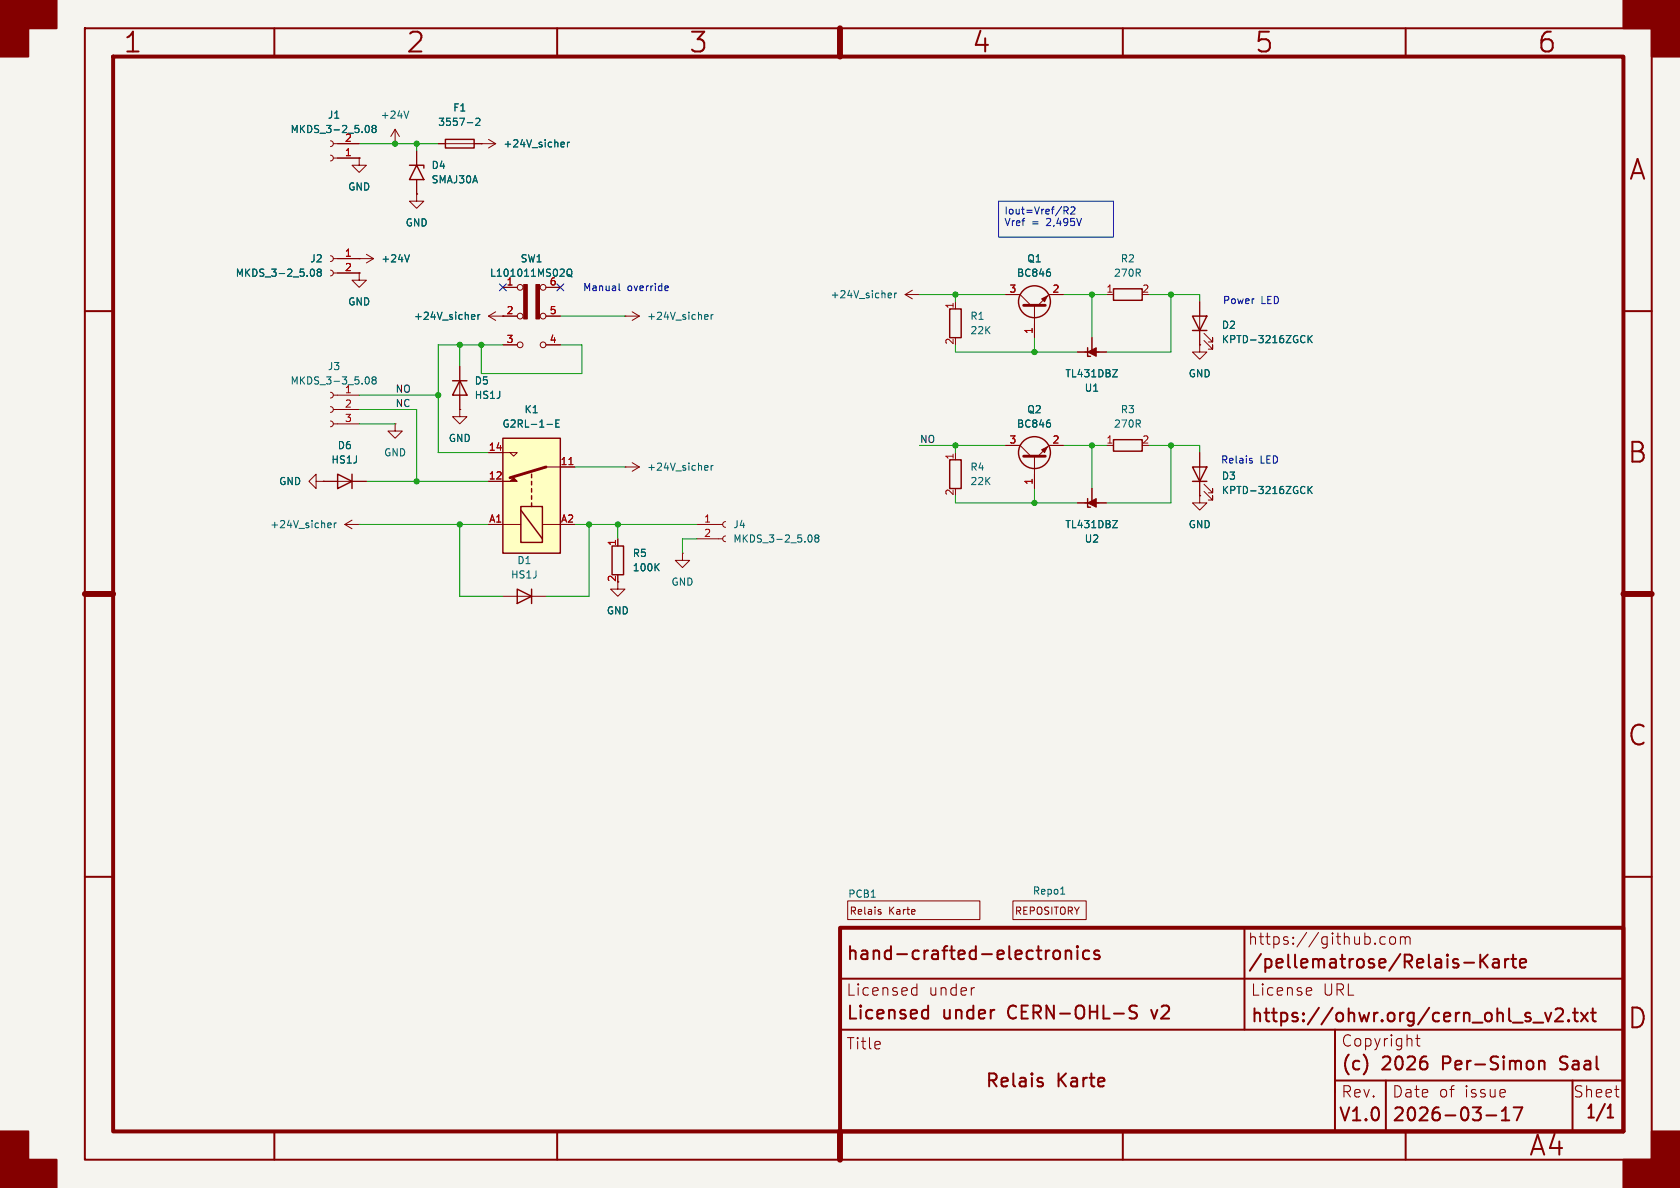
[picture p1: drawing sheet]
<svg xmlns="http://www.w3.org/2000/svg" width="297mm" height="210mm" viewBox="0 0 297 210" stroke-linecap="round" stroke-linejoin="round" font-family="sans-serif">
<path d="M0 0h297v210h-297z" fill="#f5f4ef" stroke="#f5f4ef" stroke-width=".18"/>
<g fill="none" stroke="#840000" stroke-width=".35">
<path d="M15 5h277v200h-277zM48.5 5v5M98.5 5v5M148.5 5v5M198.5 5v5M248.5 5v5M15 55h5M287 55h5M15 105h5M287 105h5M15 155h5M287 155h5"/>
<path d="M148.5 173h138.5M163.2 179.9l.2 .2 .7-.2M163.2 178.6l.2-.1 .7 .1M164.1 177.8v2.3M184.9 168v1.6M185.5 168a.59 .59 0 0 0-.6 .5M186.4 168.1a.62 .62 0 0 1 1 .4v.6a.62 .62 0 0 1-.6 .5 .62 .62 0 0 1-.6-.5v-.6zM188.4 168.2a.57 .57 0 0 1 1 .1v1.3M188.4 168v1.6M190.5 167.3v.2M190.5 168v1.6M190.5 167.3l-.1 .1 .1 .1"/>
<path d="M190.5 167.3l.1 .1-.1 .1M192.6 168.1l-.7-.1-.4 .5v.6l.2 .3 .2 .2 .7-.2M194.3 168.1l-.5-.1-.4 .3 .1 .4 .8 .2 .1 .2-.1 .3-.2 .2-.7-.2M201 177.9l-.9-.1a.56 .56 0 0 0-.4 .5 .56 .56 0 0 0 .4 .5 .84 .84 0 0 1 .9 .6 .59 .59 0 0 1-.4 .7l-.9-.2M203.5 178.5l.6 1.6M220 164v18M258.8 170.2h1.8M261.7 168.8v2.3M262 169.7l1 1.4M263 168.8l-1.3 1.3M264 169.6l.2-.1 .7 .1 .1 .2v1.3M265 170.1l-.8 .1a.45 .45 0 0 0-.3 .4 .45 .45 0 0 0 .3 .5l.8-.2"/>
<path d="M266.1 169.5v1.6M266.7 169.5a.59 .59 0 0 0-.6 .5M267.2 169.5h.8M267.5 168.8v1.9l.1 .2 .4 .2M268.7 170.3l1.1-.2-.1-.5-.7-.1-.3 .3 .1 1.1 .2 .2 .7-.2M270 179.8l.5 .1 .1 .3-.3 .4h-.4M270 179l.5 .1M273.1 179l.6 1.6 .5-1.6M275 178.5l.3-.2h.6a.62 .62 0 0 1 .3 .9l-1.3 1.4h1.4M278.1 179h.9M278.4 178.3v1.9l.1 .2 .5 .2M279.5 179l1.2 1.6"/>
<path d="M280.7 179l-1.2 1.6M281.3 179h.8M281.6 178.3v1.9l.1 .2 .4 .2M148.5 182h138.5M183.7 191.3l.6 .1 .1 .3-.3 .4h-.5M183.7 190.5l.6 .1M236 191h51M236 182v18M241.6 187.4l.1 .6-.1 .9M245 191v9M262.8 197.2h1.7M265.5 198.1h1.3"/>
<path d="M265.5 196.4l.7-.6v2.3M267.6 195.8h1.5l-1 2.3M271.1 180.8h1.7M272.1 187.5v1.6M272.1 187.7a.57 .57 0 0 1 1 .1v1.3M275.8 188.9l.3 .2M276 186.9a.53 .53 0 0 0 0 .8M277.3 180.3l.1 .1-.1 .2M277.3 180.3l-.1 .1 .1 .2M277.3 180.3v.3M278 191v9M284.2 197.6h1"/>
<path d="M284.2 195.9l.5-.6v2.3M48.5 200v5M98.5 200v5M148.5 200v5M198.5 200v5M248.5 200v5"/>
</g>
<path d="M20 10h267v190h-267zM148.5 164h138.5v36h-138.5z" fill="none" stroke="#840000" stroke-width=".7"/>
<path d="M148.5 5v5M15 105h5M287 105h5M148.5 200v5" fill="none" stroke="#840000" stroke-width="1.1"/>
<g fill="#840000" stroke="#840000" stroke-width=".35">
<path d="M0 0h10v5h-5v5h-5z"/>
<path d="M0 200h5v5h5v5h-10z"/>
<path d="M287 0h10v10h-5v-5h-5z"/>
<path d="M292 200h5v10h-10v-5h5z"/>
</g>
<g fill="none" stroke="#840000" stroke-width=".18">
<path d="M58.4 27.4l.4 .2 .1 .3-.1 .4-.4 .1M58.4 24.9l.4 .1 .1 .4-.1 .4-.4 .1M58.9 25.4h4.6M58.9 27.9h4.6M63.5 27.9v1.3h-1.3l1.3 1.3 1.3-1.3h-1.3M63.5 27.9h.1M69.8 25.4h.1M69.8 22.9l.8 1.2M69.8 22.9l-.7 1.2M69.8 22.9v2.5M73.7 34.3v1.3h-1.3l1.3 1.2 1.2-1.2h-1.2M73.7 34.3h.1"/>
<path d="M73.7 26.7v2.5M73.7 31.8v2.5M77.5 25.4h10.1M85.1 25.4h.1M86.4 24.6l1.2 .8M87.6 25.4l-1.2 .8M58.4 45.2l.4 .2 .1 .3-.1 .4-.4 .1M58.4 47.8l.4 .1 .1 .4-.1 .3-.4 .2M58.9 45.7h7.1M58.9 48.3h4.6M63.5 45.7h.1M63.5 48.3v1.2h-1.3l1.3 1.3 1.3-1.3h-1.3"/>
<path d="M63.5 48.3h.1M64.8 45l1.2 .7M66 45.7l-1.2 .8M86.4 55.9h5M86.4 55.9l1.2 .7M87.6 55.1l-1.2 .8M88.9 50.8h2.5M96.5 50.8h2.6M96.5 55.9h2.6M110.5 55.9h.1M110.5 55.9h2.5M111.8 55.1l1.2 .8"/>
<path d="M113 55.9l-1.2 .7M58.4 69.3l.4 .2 .1 .4-.1 .3-.4 .2M58.4 71.9l.4 .1 .1 .4-.1 .3-.4 .2M58.4 74.4l.4 .2 .1 .3-.1 .4-.4 .1M58.9 69.9h4.6M58.9 72.4h4.6M58.9 74.9h4.6M69.8 74.9v1.3h1.3l-1.3 1.3-1.2-1.3h1.2M69.8 74.9h.1M81.3 72.4v1.3h1.2l-1.2 1.2-1.3-1.2h1.3M81.3 72.4h.1M81.3 64.8v7.6"/>
<path d="M88.9 61h2.5M96.5 61h2.6M55.9 85.1v-1.3l-1.3 1.3 1.3 1.3v-1.3h1.2M57.1 85.1h.1M57.1 85.1h7.7M61 92.7h2.5M61 92.7l1.2 .8M62.2 91.9l-1.2 .8M63.5 92.7h.1M109.2 95.3v1.2M110.5 82.6h.1M110.5 82.6h2.5"/>
<path d="M111.8 81.8l1.2 .8M113 82.6l-1.2 .7M120.6 97.8v1.3h-1.2l1.2 1.2 1.3-1.2h-1.3M120.6 97.8h.1M123.2 92.7h4.6M123.2 95.3h4.6M128.3 92.2l-.4 .2-.1 .3 .1 .4 .4 .1M128.3 94.7l-.4 .2-.1 .4 .1 .3 .4 .2M109.2 102.9v1.2h-1.3l1.3 1.3 1.3-1.3h-1.3M161.3 175.8l.2 .1 .6-.1M161.3 174.7l.2-.1 .6 .1M162.1 173.9v2"/>
<path d="M172.1 174.6h.2M231.2 174.6l.6 .1 .1 .4-1 .2M231.8 175.8l-.6 .1M244.9 165.7l-.6-.1-.3 .4v.5l.1 .3 .2 .1 .6-.1M245.8 165.8a.54 .54 0 0 1 .5-.2 .54 .54 0 0 1 .4 .4v.5a.54 .54 0 0 1-.5 .4 .54 .54 0 0 1-.5-.4zM247.6 165.8a.5 .5 0 0 1 .8 .1M247.6 165.6v1.3M248.4 165.9l.3-.3 .5 .1 .1 1.2M248.4 165.9v1M250.3 183.6h.7M250.6 182.9v1.7l.1 .2 .3 .1M285.5 192.6h.7"/>
<path d="M286 193.9h.2"/>
<circle cx="91.9" cy="50.8" r=".51"/>
<circle cx="91.9" cy="55.9" r=".51"/>
<circle cx="96" cy="55.9" r=".51"/>
<circle cx="96" cy="50.8" r=".51"/>
<circle cx="91.9" cy="61" r=".51"/>
<circle cx="96" cy="61" r=".51"/>
</g>
<g fill="none" stroke="#006464" stroke-width=".18">
<path d="M72.3 19.6l-.5 1.3M64.9 22.2a.68 .68 0 0 1 .4 .6 .68 .68 0 0 1-.4 .6M66 22.7l-.2-.2 .2-.3h.3l.2 .2-.2 .3M66 22.7l-.2 .3v.3l.2 .1h.4l.1-.2v-.2l-.2-.3M66 22.7h.3M82.6 21.7h1M84.1 21l.5-.1 .2 .4-.7 .9h.7M99.4 25.1l.3 .1 .1 .2-.6 .2M99.7 25.9l-.3 .1M100.3 25.1v.9M100.7 25.1l-.4 .3M55.2 47.6a.68 .68 0 0 1 .4 .6 .68 .68 0 0 1-.4 .6"/>
<path d="M56.3 48.1l-.2-.2 .2-.3h.3l.2 .2-.2 .3M56.3 48.1l-.2 .3v.3l.2 .1h.4l.1-.2v-.2l-.2-.3M56.3 48.1h.3M72.4 45l-.4 1.3M83.5 55.6l.4 .1 .1 .2-.7 .1M83.9 56.4l-.4 .1M84.5 55.6v.9M84.9 55.6l-.4 .3M100.3 47.8l.2-.2a.43 .43 0 0 1 .6 .4v.4a.42 .42 0 0 1-.4 .5 .42 .42 0 0 1-.5-.5zM100.5 48.5l.6 .5M124.8 55.6l.3 .1 .1 .2-.6 .1M125.1 56.4l-.3 .1"/>
<path d="M125.7 55.6v.9M126.1 55.6l-.4 .3M64.9 66.6a.68 .68 0 0 1 .4 .7 .68 .68 0 0 1-.4 .6M66 67.2l-.2-.3 .2-.3h.3l.2 .3-.2 .3M66 67.2l-.2 .2v.4l.2 .1 .4-.1 .1-.2v-.2l-.2-.2M66 67.2h.3M58.1 92.4l.4 .1 .1 .2-.7 .2M58.5 93.2l-.4 .1M59.1 92.4v.9M59.5 92.4l-.4 .3M116.5 99.6l-.7 .8M124.8 82.3h.3l.1 .3-.6 .1"/>
<path d="M125.1 83.1h-.3M125.7 82.3v.8M126.1 82.3l-.4 .2M143.1 94.6a.68 .68 0 0 1 .5 .6 .68 .68 0 0 1-.5 .6M144.3 95.1l-.3-.2 .3-.3h.2l.3 .2-.3 .3M144.3 95.1l-.3 .2 .1 .4 .2 .1h.3l.2-.2v-.3l-.3-.2M144.3 95.1h.2M116 100.2l.5 .7"/>
</g>
<path d="M72.4 29.2h2.5v.5M73.7 29.2l1.2 2.6h-2.5zM78.7 24.6h5.1v1.6h-5.1zM80 67.3h2.5M81.3 67.3l1.2 2.6h-2.5zM59.7 83.8l2.5 1.3-2.5 1.3zM62.2 83.8v2.6M108.2 96.5h2v5.1h-2z" fill="none" stroke="#840000" stroke-width=".25"/>
<g fill="#840000" stroke="#840000" stroke-width=".18">
<path d="M92.6 50.3h.6v6.1h-.6z"/>
<path d="M94.7 50.3h.7v6.1h-.7z"/>
</g>
<path d="M88.9 77.5h10.2v20.3h-10.2z" fill="#ffffc2"/>
<g fill="none" stroke="#840000" stroke-width=".18">
<path d="M59.7 25.4h3.8M59.7 27.9h3.8M63.5 27.9h.1M73.7 34.3h.1M73.7 26.7v2.5M73.7 31.8v2.5M77.5 25.4h1.2M83.8 25.4h1.3M85.1 25.4h.1M59.7 45.7h3.8M59.7 48.3h3.8M63.5 48.3h.1"/>
<path d="M63.5 45.7h.1M88.9 50.8h2.5M88.9 55.9h2.5M96.5 50.8h2.6M96.5 55.9h2.6M160 52.1l1.3 .7M160 52.1h2.6M161.3 51.3l-1.3 .8M162.6 52.1h.1M168.9 53.3v1.3M177.8 52.1h2.5l1.9 1.9M182.9 54v5.7"/>
<path d="M188 52.1h-2.6l-1.9 1.9M193 59.7v2.5M195.6 52.1h1.2M212.1 53.3v7.7M212.9 58.9l1.5 1.6v-.8v.8h-.8M81.3 72.4h.1M81.3 64.8v2.5M81.3 69.9v2.5M88.9 61h2.5M96.5 61h2.6M177.8 78.7h2.5l1.9 1.9M188 78.7h-2.6l-1.9 1.9"/>
<path d="M190.5 62.2h5.1M191.8 62.2h2.5M195.6 78.7h1.2M212.1 61v1.2h-1.3l1.3 1.3 1.3-1.3h-1.3M212.1 61h.1M212.9 60.2l1.5 1.5v-.7v.7h-.8M57.1 85.1h.1M57.1 85.1h2.6M62.2 85.1h2.6M86.4 80h5l-.6 .6-.6-.6M86.4 92.7h5.7M86.4 85.1h2.5"/>
<path d="M95.9 92.7h3.2M96.5 82.6h5.1M109.2 95.3v1.2M168.9 80v1.3M182.9 80.6v5.8M190.5 88.9h5.1M191.8 88.9h2.5M193 86.4v2.5M212.1 87.6v1.3h-1.3l1.3 1.3 1.3-1.3h-1.3M212.1 87.6h.1M212.1 80v7.6M212.9 86.9l1.5 1.5v-.8v.8h-.8"/>
<path d="M212.9 85.6l1.5 1.5v-.7v.7h-.8M88.9 105.4h7.6M149.9 159.3h23.3v3.3h-23.3zM179.1 159.3h12.9v3.3h-12.9zM155.4 161.2l.3 .1 .1 .1-.2 .2h-.2M155.4 160.8h.3"/>
</g>
<g fill="none" stroke="#840000" stroke-width=".25">
<path d="M167.9 54.6h2v5.1h-2zM196.8 51.1h5.1v2h-5.1zM210.8 55.9h2.6l-1.3 2.5zM210.8 58.4h2.6M88.9 77.5h10.2v20.3h-10.2zM192.3 61.5v1.5h.5M196.8 77.7h5.1v2.1h-5.1zM92.1 89.5h3.8v6.4h-3.8zM92.1 90.2l3.8 5.1M94 83.8v.7M94 85.1v.6M94 86.4v.6"/>
<path d="M94 87.6v.7M94 88.9v.6M167.9 81.3h2v5.1h-2zM192.3 88.1v1.6h.5M210.8 82.6h2.6l-1.3 2.5zM210.8 85.1h2.6M91.4 104.1l2.6 1.3-2.6 1.3zM94 104.1v2.6"/>
<circle cx="182.9" cy="53.3" r="2.82"/>
<circle cx="182.9" cy="80" r="2.82"/>
</g>
<g fill="#840000" stroke="#840000" stroke-width=".18">
<path d="M88.9 85.1h1.3l.6-.6 .6 .6z"/>
<path d="M184.1 79.5l1.1-.5-.5 1z"/>
<path d="M192.3 88.9l1.5-.8v1.6z"/>
<path d="M184.1 52.8l1.1-.5-.5 1z"/>
<path d="M192.3 62.2l1.5-.7v1.5z"/>
</g>
<path d="M181 54h3.8M96.5 82.6l-6.3 1.9M181 80.6h3.8" fill="none" stroke="#840000" stroke-width=".51"/>
<path d="M100.6 82.1h.7" fill="none" stroke="#a90000" stroke-width=".18"/>
<g fill="none" stroke="#006464" stroke-width=".18">
<path d="M64.9 22.2a.68 .68 0 0 1 .4 .6 .68 .68 0 0 1-.4 .6M66 22.7l-.2-.2 .2-.3h.3l.2 .2-.2 .3M66 22.7l-.2 .3v.3l.2 .1h.4l.1-.2v-.2l-.2-.3M66 22.7h.3M82.6 21.7h1M84.1 21l.5-.1 .2 .4-.7 .9h.7M99.4 25.1l.3 .1 .1 .2-.6 .2M99.7 25.9l-.3 .1M100.3 25.1v.9M100.7 25.1l-.4 .3M55.2 47.6a.68 .68 0 0 1 .4 .6 .68 .68 0 0 1-.4 .6M56.3 48.1l-.2-.2 .2-.3h.3l.2 .2-.2 .3"/>
<path d="M56.3 48.1l-.2 .3v.3l.2 .1h.4l.1-.2v-.2l-.2-.3M56.3 48.1h.3M72.4 45l-.4 1.3M83.5 55.6l.4 .1 .1 .2-.7 .1M83.9 56.4l-.4 .1M84.5 55.6v.9M84.9 55.6l-.4 .3M100.3 47.8l.2-.2a.43 .43 0 0 1 .6 .4v.4a.42 .42 0 0 1-.4 .5 .42 .42 0 0 1-.5-.5zM100.5 48.5l.6 .5M157.2 51.8l.4 .1v.2l-.6 .1M157.6 52.6h-.4M158.2 51.8v.8"/>
<path d="M158.5 51.8l-.3 .2M185.6 48.1l.1 .2-.1 .5M230.6 59.4h.1M231.3 59.3v1.3M231.4 59.9l.6 .7M232 59.3l-.7 .7M96.7 75h1M98.3 74.8h.4M98.9 74.2h-.6v1.3h.6M185.6 74.8l.1 .2-.1 .4M196.7 65.3h.8l-.8 1.3h.8M230.7 60.5h-.1"/>
<path d="M116.5 99.6l-.7 .8M196.7 92h.8l-.8 1.3h.8M230.6 86l.1 .1M230.7 87.1l-.1 .1M231.3 86v1.3M231.4 86.5l.6 .8M232 86l-.7 .7M116 100.2l.5 .7M187.5 158.1h.7"/>
</g>
<g fill="none" stroke="#009600" stroke-width=".18">
<path d="M63.5 25.4h14M73.7 25.4v1.3M99.1 55.9h11.4M162.6 52.1h15.2M168.9 52.1v1.2M182.9 59.7v2.5M188 52.1h7.6M193 52.1v7.6M203.2 52.1h8.9v1.2M207 52.1v10.1h-11.4M63.5 74.9h6.3M63.5 72.4h10.2v12.7"/>
<path d="M63.5 69.9h14M81.3 61v3.8M85.1 61v5h17.8v-5h-3.8M88.9 61h-11.4v19h8.9M162.6 78.7h15.2M168.9 61v1.2h21.6M168.9 78.7v1.3M188 78.7h7.6M193 78.7v7.7M203.2 78.7h8.9v1.3M207 78.7v10.2h-11.4M63.5 92.7h22.9"/>
<path d="M64.8 85.1h21.6M81.3 92.7v12.7h7.6M101.6 92.7h21.6M101.6 82.6h8.9M104.1 92.7v12.7h-7.6M109.2 92.7v2.6M123.2 95.3h-2.6v2.5M168.9 87.6v1.3h21.6M182.9 86.4v2.5"/>
</g>
<path d="M88.3 50.2l1.2 1.2M89.5 50.2l-1.2 1.2M98.5 50.2l1.2 1.2M99.7 50.2l-1.2 1.2" fill="none" stroke="#000084" stroke-width=".18"/>
<path d="M176.5 35.6h20.3v6.3h-20.3zM188.1 37.2h.6l.1-.2v-.3l-.7-.1v1.2M188.4 37.2l.4 .6M189.3 36.7l.5-.1 .2 .3-.7 .9h.7M109.4 50.1v1.1l.2 .2M117.7 50.5l.4 .1 .1 .2-.7 .2M118.1 51.3l-.4 .1M221.1 81.4l.3 .1v.2l-.1 .2h-.3M221.1 81l.3 .1" fill="none" stroke="#0000c2" stroke-width=".18"/>
<g fill="#009600" stroke="#009600" stroke-width=".18">
<circle cx="193" cy="52.1" r=".46"/>
<circle cx="182.9" cy="62.2" r=".46"/>
<circle cx="207" cy="52.1" r=".46"/>
<circle cx="207" cy="78.7" r=".46"/>
<circle cx="85.1" cy="61" r=".46"/>
<circle cx="81.3" cy="61" r=".46"/>
<circle cx="73.7" cy="25.4" r=".46"/>
<circle cx="69.8" cy="25.4" r=".46"/>
<circle cx="73.7" cy="85.1" r=".46"/>
<circle cx="81.3" cy="92.7" r=".46"/>
<circle cx="104.1" cy="92.7" r=".46"/>
<circle cx="109.2" cy="92.7" r=".46"/>
<circle cx="77.5" cy="69.9" r=".46"/>
<circle cx="182.9" cy="88.9" r=".46"/>
<circle cx="193" cy="78.7" r=".46"/>
<circle cx="168.9" cy="78.7" r=".46"/>
<circle cx="168.9" cy="52.1" r=".46"/>
</g>
<g font-size="4.9" fill="#840000">
<text x="21.7" y="9.8">1</text>
<text x="71.7" y="9.8">2</text>
<text x="121.7" y="9.8">3</text>
<text x="171.7" y="9.8">4</text>
<text x="221.7" y="9.8">5</text>
<text x="271.7" y="9.8">6</text>
<text x="287.8" y="32.3">A</text>
<text x="287.6" y="82.3">B</text>
<text x="287.6" y="132.3">C</text>
<text x="287.6" y="182.3">D</text>
<text x="270.2" y="204.8">A4</text>
</g>
<g font-size="3.2" fill="#840000">
<text x="149.5" y="170.2">hand-crafted-electronics</text>
<text x="220.5" y="171.7">/pellematrose/Relais-Karte</text>
<text x="149.5" y="180.7">Licensed</text>
<text x="166.7" y="180.7">under</text>
<text x="178.7" y="180.7">CERN-OHL-S</text>
<text x="204.7" y="180.7">v2</text>
<text x="221" y="181.2">https://ohwr.org/cern_ohl_s_v2.txt</text>
<text x="237" y="189.7">(c)</text>
<text x="244.4" y="189.7">2026</text>
<text x="255.5" y="189.7">Per-Simon</text>
<text x="276.9" y="189.7">Saal</text>
<text x="174" y="192.7">Relais</text>
<text x="186.9" y="192.7">Karte</text>
<text x="236.5" y="198.7">V1.0</text>
<text x="246" y="198.7">2026-03-17</text>
<text x="280.1" y="198.2">1/1</text>
</g>
<g font-size="2.8" fill="#840000">
<text x="220.5" y="167.3">https://github.com</text>
<text x="149.5" y="176.3">Licensed</text>
<text x="164.1" y="176.3">under</text>
<text x="221" y="176.3">License</text>
<text x="233.8" y="176.3">URL</text>
<text x="149.5" y="185.8">Title</text>
<text x="237" y="185.3">Copyright</text>
<text x="237" y="194.3">Rev.</text>
<text x="246" y="194.3">Date</text>
<text x="254.3" y="194.3">of</text>
<text x="258.9" y="194.3">issue</text>
<text x="278" y="194.3">Sheet</text>
</g>
<g font-size="1.8" fill="#006464">
<text x="51.3" y="23.7">MKDS_3-2_5.08</text>
<text x="57.9" y="21.2">J1</text>
<text x="67.2" y="21.2">+24V</text>
<text x="77.4" y="22.5">3557-2</text>
<text x="80" y="19.9">F1</text>
<text x="88.9" y="26.3">+24V_sicher</text>
<text x="61.5" y="33.9">GND</text>
<text x="76.2" y="30.1">D4</text>
<text x="76.2" y="32.6">SMAJ30A</text>
<text x="71.6" y="40.2">GND</text>
<text x="54.8" y="46.6">J2</text>
<text x="67.3" y="46.6">+24V</text>
<text x="91.9" y="46.6">SW1</text>
<text x="181.5" y="46.6">Q1</text>
<text x="198" y="46.6">R2</text>
<text x="41.6" y="49.1">MKDS_3-2_5.08</text>
<text x="86.5" y="49.1">L101011MS02Q</text>
<text x="146.7" y="52.9">+24V_sicher</text>
<text x="179.7" y="49.1">BC846</text>
<text x="196.8" y="49.1">270R</text>
<text x="61.5" y="54.2">GND</text>
<text x="73.1" y="56.7">+24V_sicher</text>
<text x="114.3" y="56.7">+24V_sicher</text>
<text x="171.5" y="56.7">R1</text>
<text x="171.5" y="59.3">22K</text>
<text x="215.9" y="58.3">D2</text>
<text x="57.9" y="65.6">J3</text>
<text x="215.9" y="60.9">KPTD-3216ZGCK</text>
<text x="51.3" y="68.2">MKDS_3-3_5.08</text>
<text x="60.9" y="69.6">1</text>
<text x="83.8" y="68.2">D5</text>
<text x="83.8" y="70.7">HS1J</text>
<text x="188.3" y="66.9">TL431DBZ</text>
<text x="191.7" y="69.4">U1</text>
<text x="210.1" y="66.9">GND</text>
<text x="88.7" y="75.8">G2RL-1-E</text>
<text x="92.6" y="73.3">K1</text>
<text x="179.7" y="75.8">BC846</text>
<text x="181.5" y="73.3">Q2</text>
<text x="196.8" y="75.8">270R</text>
<text x="198" y="73.3">R3</text>
<text x="58.5" y="82.1">HS1J</text>
<text x="59.6" y="79.6">D6</text>
<text x="67.8" y="80.9">GND</text>
<text x="79.2" y="78.3">GND</text>
<text x="114.3" y="83.4">+24V_sicher</text>
<text x="171.5" y="83.4">R4</text>
<text x="49.3" y="86">GND</text>
<text x="171.5" y="86">22K</text>
<text x="215.9" y="85">D3</text>
<text x="215.9" y="87.5">KPTD-3216ZGCK</text>
<text x="47.7" y="93.6">+24V_sicher</text>
<text x="129.5" y="93.6">J4</text>
<text x="188.3" y="93.6">TL431DBZ</text>
<text x="210.1" y="93.6">GND</text>
<text x="91.4" y="99.9">D1</text>
<text x="111.8" y="98.7">R5</text>
<text x="111.8" y="101.2">100K</text>
<text x="129.5" y="96.1">MKDS_3-2_5.08</text>
<text x="191.7" y="96.1">U2</text>
<text x="90.2" y="102.5">HS1J</text>
<text x="118.6" y="103.7">GND</text>
<text x="107.2" y="108.8">GND</text>
<text x="149.9" y="158.9">PCB1</text>
<text x="182.5" y="158.3">Repo1</text>
</g>
<g font-size="1.8" fill="#a90000">
<text x="60.9" y="27.7">1</text>
<text x="60.9" y="25.1">2</text>
<text x="60.9" y="45.5">1</text>
<text x="60.9" y="48">2</text>
<text x="89.5" y="50.5">1</text>
<text x="97.1" y="50.5">6</text>
<text x="178.4" y="51.8">3</text>
<text x="186" y="51.8">2</text>
<text x="195.5" y="51.8">1</text>
<text x="201.9" y="51.8">2</text>
<text x="97.1" y="55.6">5</text>
<text x="168.7" y="54.7" transform="rotate(-90 168.7 54.7)">1</text>
<text x="182.6" y="59.1" transform="rotate(-90 182.6 59.1)">1</text>
<text x="89.5" y="60.7">3</text>
<text x="97.1" y="60.7">4</text>
<text x="168.7" y="61" transform="rotate(-90 168.7 61)">2</text>
<text x="60.9" y="72.1">2</text>
<text x="60.9" y="74.7">3</text>
<text x="86.3" y="79.8">14</text>
<text x="99" y="82.3">11</text>
<text x="168.7" y="81.4" transform="rotate(-90 168.7 81.4)">1</text>
<text x="178.4" y="78.5">3</text>
<text x="186" y="78.5">2</text>
<text x="195.5" y="78.5">1</text>
<text x="201.9" y="78.5">2</text>
<text x="86.3" y="84.8">12</text>
<text x="168.7" y="87.7" transform="rotate(-90 168.7 87.7)">2</text>
<text x="182.6" y="85.8" transform="rotate(-90 182.6 85.8)">1</text>
<text x="86.4" y="92.5">A1</text>
<text x="99.1" y="92.5">A2</text>
<text x="124.4" y="92.5">1</text>
<text x="124.4" y="95">2</text>
<text x="109" y="96.6" transform="rotate(-90 109 96.6)">1</text>
<text x="109" y="102.9" transform="rotate(-90 109 102.9)">2</text>
</g>
<g font-size="1.8" fill="#0000c2">
<text x="177.5" y="38.2">Iout=Vref/R2</text>
<text x="177.5" y="40.3">Vref</text>
<text x="182.3" y="40.3">=</text>
<text x="185.1" y="40.3">2,495V</text>
<text x="103" y="51.7">Manual</text>
<text x="110.9" y="51.7">override</text>
<text x="216.1" y="54">Power</text>
<text x="222.9" y="54">LED</text>
<text x="215.8" y="82.1">Relais</text>
<text x="222.7" y="82.1">LED</text>
</g>
<g font-size="1.8" fill="#840000">
<text x="89.5" y="55.6">2</text>
<text x="150.1" y="161.9">Relais</text>
<text x="157.1" y="161.9">Karte</text>
<text x="179.3" y="161.9">REPOSITORY</text>
</g>
<g font-size="1.8" fill="#0f0f0f">
<text x="69.8" y="69.5">NO</text>
<text x="69.8" y="72">NC</text>
<text x="162.6" y="78.4">NO</text>
</g>
</svg>
